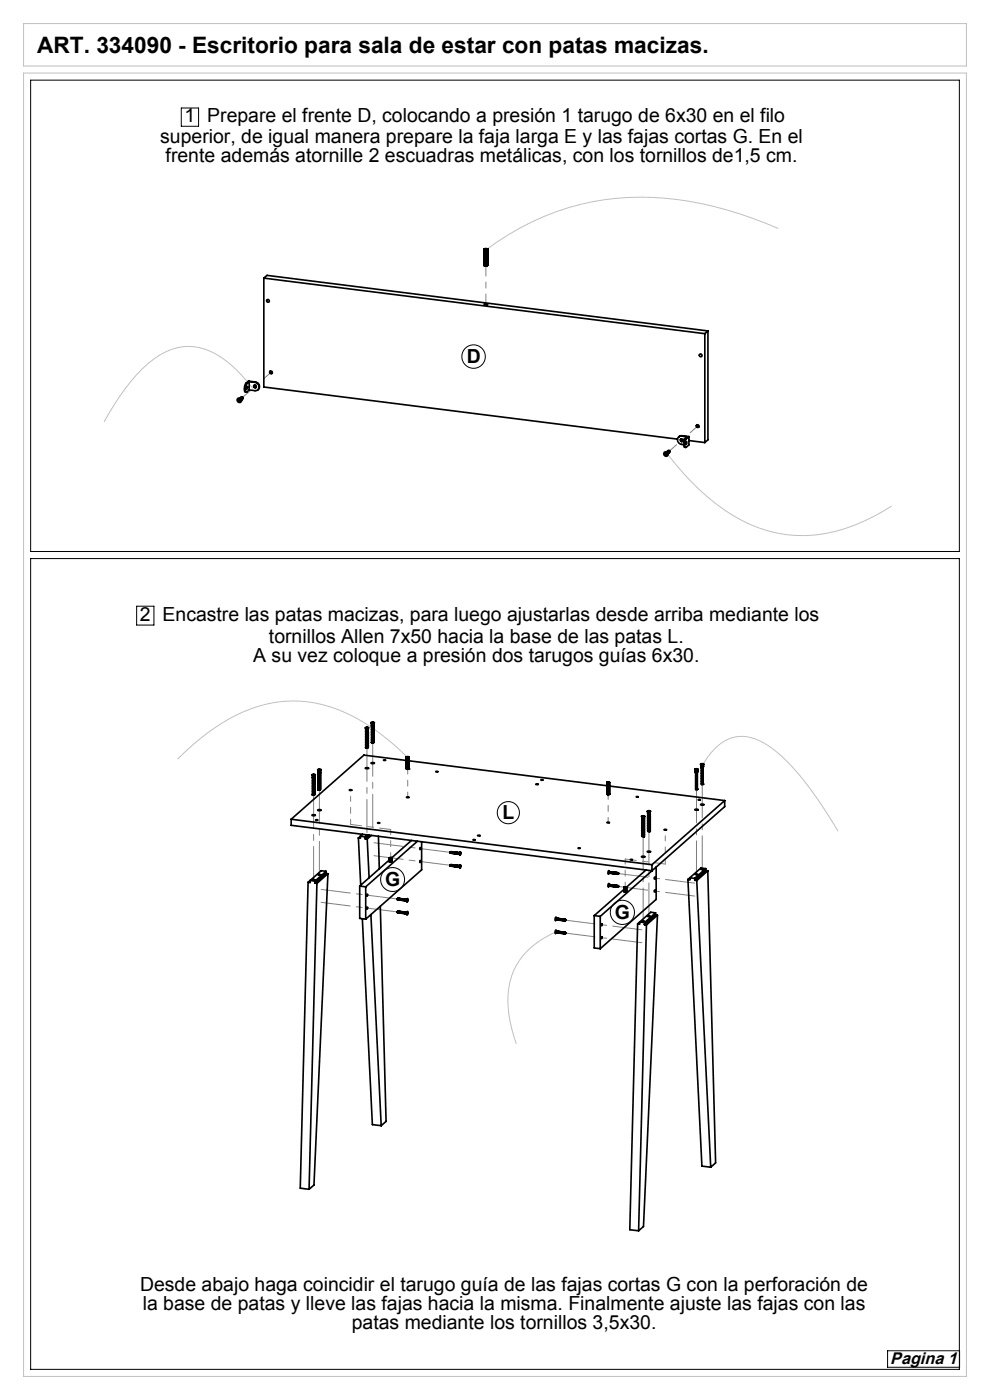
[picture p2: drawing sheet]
<svg xmlns="http://www.w3.org/2000/svg" width="210mm" height="297mm" viewBox="0 0 210 297" stroke-linecap="round" stroke-linejoin="round" font-family="sans-serif">
<path d="M5 15.5h200v276.5h-200zM5 5h200v9h-200zM165.1 48.5a71.7 71.7 0 0 0-32-6.6 54 54 0 0 0-30 11.1M53.6 82.4a23.4 23.4 0 0 0-10.2-8.4 11.3 11.3 0 0 0-10.7 2.1 37.8 37.8 0 0 0-9.5 11.4l-1.1 2M141.6 96.3a46.9 46.9 0 0 0 17.7 15 28.3 28.3 0 0 0 23.8-.7l4-2 2.1-1.3M86.5 160.7a40.6 40.6 0 0 0-18.4-11.3 26.8 26.8 0 0 0-21 4 52.2 52.2 0 0 0-9.4 7.7M148.8 162.7a12.6 12.6 0 0 1 6.4-6.2 8.8 8.8 0 0 1 7.8 1.7 41.1 41.1 0 0 1 10 10.7l4.8 7.4M117.9 197.7a15.5 15.5 0 0 0-10 11.9 25.1 25.1 0 0 0 1.6 11.9" fill="none" stroke="#c0c0c0" stroke-width=".21"/>
<g fill="none" stroke="#000" stroke-width=".21">
<path d="M6.5 17h197v100h-197zM38.5 22.9h3.6v3.9h-3.6zM6.5 118.5h197v172h-197zM29 128.6h3.7v4h-3.7zM188.3 286.6h15.2v3.5h-15.2z"/>
<circle cx="100.5" cy="75.6" r="2.49"/>
<circle cx="107.8" cy="172.4" r="2.35"/>
<circle cx="83.3" cy="186.6" r="2.54"/>
<circle cx="132" cy="193.6" r="2.56"/>
</g>
<path d="M103.1 64.6v-8.2" fill="none" stroke="#808080" stroke-width=".21" stroke-dasharray="15.2 1.3 1.3 1.3" stroke-dashoffset="13"/>
<path d="M51.4 84.3l6.1-5.3M148 90.4l-6.1 5.3" fill="none" stroke="#808080" stroke-width=".21" stroke-dasharray="15.2 1.3 1.3 1.3" stroke-dashoffset="13.1"/>
<path d="M77.8 158.7v18M79.1 157.6v18M66.5 168.7v18M67.7 167.6v18M136.4 177.5v18M137.6 176.4v18M147.7 167.5v18M149 166.4v18" fill="none" stroke="#808080" stroke-width=".21" stroke-dasharray="15.2 1.3 1.3 1.3" stroke-dashoffset="8.1"/>
<path d="M84.3 190.7l-16.2-2M84.3 193.5l-16.2-2.1M95.5 180.8l-16.2-2M95.5 183.6l-16.2-2.1M120 195.2l16.1 2M120 198l16.1 2M131.2 188.1l16.2 2M131.2 185.3l16.2 2.1" fill="none" stroke="#808080" stroke-width=".21" stroke-dasharray="15.2 1.3 1.3 1.3" stroke-dashoffset="9"/>
<path d="M74.4 174.9v-6M86.5 163.1v6M129 168.5v6M141.1 177.3v6M82.9 182v-6M132.6 182.2v6" fill="none" stroke="#808080" stroke-width=".21" stroke-dasharray="15.2 1.3 1.3 1.3" stroke-dashoffset="14.1"/>
<path d="M82.9 176l-8.5-1.1M141.1 183.3l-8.5-1.1" fill="none" stroke="#808080" stroke-width=".21" stroke-dasharray="15.2 1.3 1.3 1.3" stroke-dashoffset="12.9"/>
<g fill="none" stroke="#000" stroke-width=".35">
<path d="M56 59l93.5 11.8M56 59v23.1l87.7 11.1M56 59l.6-.6 93.6 11.8M102.7 56.3h.1M102.7 52.9h.1M102.7 52.8v3.5M102.7 52.8h.1M102.7 52.8v.1M102.8 56.3h.1M102.8 52.9v3.5M102.8 52.9h.1M102.8 52.8h-.1"/>
<path d="M102.8 52.8h.1M102.8 56.4h.1M102.8 52.9v.1M102.8 52.8h.5zM102.8 56.4h.5M102.8 53h.1M102.8 53v3.4M102.9 53h.1M102.9 56.4h.1M102.9 53v3.4M103 56.4h.1M103 53v3.4"/>
<path d="M103 56.4h-.1M103 53h.1M103.1 56.4h.1M103.1 53h.1M103.1 53v3.4M103.1 53l.1 3.4M103.2 56.4h.1M103.2 53h-.1M103.2 53h.1M103.2 53v3.4M103.3 53h.1M103.3 53l-.1 3.4"/>
<path d="M103.3 56.4h.1M103.3 53v3.4M103.3 52.8h.1M103.3 52.9v.1M103.4 52.9h.1M103.4 56.4h.1M103.4 52.9v3.5M103.4 52.8h.1M103.4 52.8v.1M103.4 52.9v3.4M103.4 52.8v3.6M103.4 56.3h.1"/>
<path d="M57.3 78.7a.32 .32 0 0 0 .1 .4 .32 .32 0 0 0 .3 .1M102.7 64.6l.1-.1a.32 .32 0 0 1 .4-.1 .32 .32 0 0 1 .2 .3h-.5zM149.5 70.8v23.1M150.2 70.2l-.7 .6M150.2 70.2v23.1l-.7 .6M50.5 84.9l.2 .1M50.5 84.9h.3M50.5 84.8v.1M50.5 84.9h.1M50.7 84.9l-.2-.1v.1M50.7 84.9v-.3l.1 .3h.3v.1h-.3M50.7 85v.2"/>
<path d="M50.8 84.6l-.1 .3M50.8 84.9v.3M50.8 85.2h.1M50.8 84.9l-.1 .1M50.8 85.2h-.1M50.8 85v.2h-.1M50.9 84.5l.3 .1v.2a.24 .24 0 0 0 0-.3 .24 .24 0 0 0-.3 0M51 84.4a.24 .24 0 0 1 .3 0 .24 .24 0 0 1 0 .4M51.1 85h-.3M51.1 84.3a.24 .24 0 0 1 .3 0 .24 .24 0 0 1 0 .4M51.2 84.2a.24 .24 0 0 1 .3 .1 .24 .24 0 0 1 0 .3M52.2 81.3l-.4 1a.57 .57 0 0 0 .5 .9"/>
<path d="M52.2 81.3l.2 .1M52.4 81.4l-.3 .7a.67 .67 0 0 0 .3 1l.5-.4M52.4 82l.1 .2-.2 .4zM52.9 81l1.2 .1M52.9 81l-.5 .4M52.9 81v1.7M53.9 81.7a.32 .32 0 0 0 .1 .4 .32 .32 0 0 0 .3 .1M54.1 81.1a.88 .88 0 0 1 .9 .9 .88 .88 0 0 1-.9 .9l-1.2-.2M54.2 81a.95 .95 0 0 1 .8 .7 .95 .95 0 0 1-.3 1M54.2 81l-1.5-.2-.5 .5M54.2 81l-.1 .1M141 96.3l.2 .1"/>
<path d="M141 96.3h.3M141 96.2v.1M141 96.3h.1M141.2 96.3l-.2-.1v.1M141.2 96.3v-.3l.1 .3h.3v.1h-.3M141.2 96.4v.2M141.3 96.6h.1M141.3 96l-.1 .3M141.3 96.3v.3M141.3 96.3l-.1 .1M141.3 96.6h-.1M141.3 96.4v.2h-.1"/>
<path d="M141.4 95.9a.24 .24 0 0 1 .4-.1 .24 .24 0 0 1 0 .4M141.5 95.8a.24 .24 0 0 1 .4-.1 .24 .24 0 0 1 0 .4M141.6 96.4h-.3M141.6 95.7a.24 .24 0 0 1 .4 0 .24 .24 0 0 1-.1 .3M141.7 95.6h.3v.2M144.4 93.2l.4 .1M144.4 93.1a.32 .32 0 0 0 .1 .4 .32 .32 0 0 0 .3 .1M144.6 92.5a.88 .88 0 0 0-.9 .9 .88 .88 0 0 0 .9 .9h.4M144.6 92.5l1.2 .2-.5 .4M144.7 92.4l-.7 .3M144.7 92.4l-.1 .1M144.7 92.4l1.4 .2"/>
<path d="M145.3 93.1l-.3 .9a.57 .57 0 0 0 .5 .9M145.3 93.1h.3M145.6 93.7l.1 .2-.2 .4zM146.1 92.6v1.8l-.6 .5a1.48 1.48 0 0 1 .1-1.8M146.1 92.6l-.5 .5M146.1 93.5l3.4 .4M147.8 90.1a.32 .32 0 0 0 .1 .4 .32 .32 0 0 0 .3 .1M77.5 154.4l.3 .2 .4-.2M77.5 154.3l.7 .1-.4 .1zM77.6 154.5v.4l.2 .1 .3-.1v-.4M77.6 154.9l.4 .1M77.7 155v.1"/>
<path d="M77.7 155.2v.3M77.7 156.2v.3M77.7 156.9v.3M77.7 157.9v.3M77.7 158.3v.2M77.7 154.4h.1M77.9 154.3l.1 .1h-.3M77.9 154.3l-.2 .1M77.9 154.3v.1M78 155l-.3 .1M78 155v.1l-.5 .1 .1-.1M78 155h.1"/>
<path d="M78 158.3h.1a.37 .37 0 0 1-.6 .3l.2-.1M78 158.1v.3l-.3 .1M78 157.8v.3l-.3 .1M78 157.4l-.1 .4-.2 .1v-.3M78 157.1l-.1 .4h-.2v-.2M78 156.7v.4l-.5 .1a.34 .34 0 0 0 .4 0 .34 .34 0 0 0 .2-.3h-.1M78 156.4v.4h-.3v-.2M78 156.1v.3l-.3 .1M78 155.7l-.1 .4h-.2v-.2M78 155.4l-.1 .4h-.2v-.3M78 155v.3l-.3 .2M78 157.9l.1 .3h-.6h.2"/>
<path d="M78 157.6l.1 .2-.6 .1h.2M78 157.3l.1 .2-.6 .1 .2-.1M78 156.6h.1a.36 .36 0 0 1-.6 .3l.1-.1M78 156.2l.1 .2-.6 .1h.2M78 155.9l.1 .2-.6 .1h.2M78 155.5l.1 .3h-.6h.2M78 155.2h.1a.33 .33 0 0 1-.2 .3 .33 .33 0 0 1-.4 0h.2M78 158.5v.2l-.3-.1M78.1 154.9l-.1 .1M78.7 153.4h.1M78.7 153.3h.7l-.4 .1zM78.8 153.8h.5"/>
<path d="M78.8 153.4v.4M78.8 153.4h.5M78.8 153.9l.4 .1M78.9 153.9l-.2 .2 .6-.1h-.1M78.9 154.1v.3M78.9 154.5v.2M78.9 155.2v.2M78.9 155.8v.3M78.9 156.2v.2M79 153.3h.1M79.1 153.3h.1h-.2M79.1 153.3h-.1"/>
<path d="M79.1 153.3v.1M79.2 154h-.3M79.2 153.9v.1M79.2 157.2h.1a.37 .37 0 0 1-.5 .3l.1-.3M79.2 157v.3l-.3 .2M79.2 156.7v.4h-.3v-.2M79.2 156.4l-.1 .3-.2 .1v-.3M79.2 156v.3l-.5 .2 .6-.1-.1-.2M79.2 155.7v.3l-.4 .1a.34 .34 0 0 0 .3 .1 .34 .34 0 0 0 .2-.3l-.1-.1M79.2 155.3v.3l-.3 .2M79.2 155v.3l-.3 .1M79.2 154.6l-.1 .4-.2 .1v-.3"/>
<path d="M79.2 154.3v.3l-.5 .2 .6-.1-.1-.2M79.2 153.9v.4l-.4 .1a.33 .33 0 0 0 .3 0 .33 .33 0 0 0 .2-.3h-.1M79.2 156.9l.1 .2-.6 .1 .2-.1M79.2 156.5l.1 .2-.6 .1h.2M79.2 155.5h.1a.36 .36 0 0 1-.5 .3l.1-.3M79.2 155.1l.1 .3-.6 .1 .2-.1M79.2 154.8l.1 .2-.6 .1h.2M79.2 157.4v.2h-.3M79.3 153.9h-.1M79.3 153.4v.4M79.4 153.4h-.1M61.8 173.8v1.3l76.5 9.6v-1.3"/>
<path d="M61.8 173.8l76.5 9.6M66.2 172.9l.4-.1 .3 .1-.5 .2zM66.2 164.3h.4l.3 .1-.4 .1zM66.2 164.4l.3 .1 .4-.1M66.3 164.5v.4l.2 .1 .3-.1v-.4M66.3 164.9l.1 .1M66.3 165.6v.2M66.3 165.9v.3M66.3 166.3v.2M66.3 166.6v.3M66.3 166.9v.3M66.3 167.6v.3"/>
<path d="M66.3 168.3v.3M66.3 166.9v.1M66.4 165h.3M66.4 164.3l.1 .1M66.4 164.3v.1M66.5 168.6l-.2 .1M66.5 167.3h-.2v.2M66.6 164.3v.1M66.6 164.3h-.2M66.6 164.4h-.1M66.7 168.2v.3l-.4 .1M66.7 167.9v.2l-.3 .1-.1-.2"/>
<path d="M66.7 167.6v.2l-.4 .1M66.7 167.2v.3h-.4M66.7 166.9v.2l-.4 .1M66.7 166.5l-.1 .3-.3 .1M66.7 166.2v.2l-.4 .1M66.7 165.8v.3l-.4 .1M66.7 165.5v.2l-.4 .1M66.7 168.3l.1 .2-.6 .1h.1M66.7 168l.1 .2-.6 .1 .1-.1M66.7 167.6l.1 .3h-.6h.2M66.7 167.3l.1 .2-.6 .1h.2M66.7 166.9l.1 .1a.34 .34 0 0 1-.2 .3 .34 .34 0 0 1-.4-.1h.2"/>
<path d="M66.7 166.6h.1a.36 .36 0 0 1-.6 .3h.1M66.7 166.3l.1 .2-.6 .1 .1-.1M66.7 165.9l.1 .2-.6 .1h.2M66.7 165.6l.1 .2-.6 .1 .2-.1M66.7 165.2h.1a.33 .33 0 0 1-.2 .4 .33 .33 0 0 1-.4-.1h.2l-.1-.3M66.7 168.6l-.4 .1M66.7 165.2v.1M66.7 165h.1l-.1 .1-.5 .1 .1-.2M66.8 164.9l-.1 .1M67 173.9l.4 .1zM67.4 171.8l.4-.1 .3 .2-.3 .1zM67.4 163.3l.4-.1 .3 .1-.5 .1z"/>
<path d="M67.4 163.3l.3 .2 .4-.2M67.5 163.4v.4l.2 .1 .3-.1v-.4M67.5 163.8l.1 .1M67.5 167.6h.1M67.6 164.2v.2M67.6 164.5v.3M67.6 164.8v.3M67.6 165.2v.2M67.6 165.5v.3M67.6 165.9v.2M67.6 166.6v.2M67.6 166.9v.3"/>
<path d="M67.6 167.2v.3M67.6 165.9h.1M67.6 163.3h.1M67.7 167.6h-.1M67.7 166.2h-.1v.3M67.8 163.2v.1M67.8 163.2l-.2 .1M67.8 163.3h-.1M67.9 167.2v.2l-.3 .1M67.9 166.8v.2l-.3 .2M67.9 166.5v.2l-.3 .1M67.9 166.1v.3l-.3 .1"/>
<path d="M67.9 165.8v.2l-.3 .1M67.9 165.5v.2l-.3 .1M67.9 165.1v.2l-.3 .1M67.9 164.8v.2l-.3 .1M67.9 164.4v.3l-.3 .1M67.9 167.2l.1 .2-.6 .2 .2-.1M67.9 166.9l.1 .2-.6 .1h.2M67.9 166.5l.1 .3-.6 .1 .2-.1M67.9 166.2l.1 .2-.6 .1h.2M67.9 165.9h.1a.34 .34 0 0 1-.2 .3 .34 .34 0 0 1-.4 0l.2-.1M67.9 165.5l.1 .1a.36 .36 0 0 1-.6 .2h.2M67.9 165.2l.1 .2-.6 .1h.2"/>
<path d="M67.9 164.8l.1 .3h-.6h.2M67.9 164.5l.1 .2-.6 .1h.2M67.9 164.2h.1a.33 .33 0 0 1-.2 .3 .33 .33 0 0 1-.4-.1h.2M67.9 167.5l-.3 .1M67.9 164.1v.1M67.9 163.9h.2l-.1 .2h-.6l.2-.2M68 163.8l-.4 .1M74.1 167.6h.5l-.3 .1zM76 177.8l.5 10M76.9 177l-.9 .8M77.4 177.5l-1-.1v.4h-.4M77.4 177.5l.1 .4"/>
<path d="M77.5 177.9l.4 .1M77.5 162.9l.4-.1 .3 .2-.4 .1zM77.9 178l.4 8.2M77.9 177.1l-.5 .4M78.3 177.2l-.8 .7M78.7 161.9l.4-.1 .3 .1-.4 .1zM78.8 177.2l-.9 .8M80.1 174.6h.4zM80.3 177.4l.2 6.9M81.4 161.2l.4 .1zM86.2 161.3l-9-1.1-15.4 13.6M86.2 160.6h.1"/>
<path d="M86.2 163.1h.1M86.2 169.1h.6l-.4 .1zM86.2 160.6v2.5M86.2 160.7h.1M86.3 160.6h.1M86.3 160.6h-.1M86.3 163.1v.1M86.3 160.7h.1M86.3 163.1h.1M86.3 160.7v2.5M86.3 163.2h.4M86.3 160.5l-.1 .1"/>
<path d="M86.3 160.5l.4 .1zM86.3 163.2h.1M86.4 160.7v2.5M86.4 160.7h.1M86.4 163.2h.1M86.5 160.7h.1M86.5 163.2h.1M86.5 160.7v2.5M86.6 160.7h.1M86.6 160.7l-.1 2.5M86.6 163.2h.1M86.6 160.7v2.5"/>
<path d="M86.7 160.7h.1M86.7 160.7l-.1 2.5M86.7 163.2h.1M86.7 160.5v.1M86.7 163.1h.1M86.7 160.6v2.5M86.7 163.1v.1M86.7 160.6h.1M86.8 160.6h-.1M86.8 163.1h-.1M86.8 161.4l41.9 5.3M86.8 163.1h.1"/>
<path d="M87.3 178.3l-4.2 3.7M88.5 178.5l-10.9 9.6M89.1 179.8v.4zM89.4 178.6v5.9l-11.8 10.5M92.4 163.7h.5zM100.3 178.1l.5 .1zM101.3 177.2l.5 .1h-.3zM113.7 166.3l.5 .1-.3 .1zM114.7 165.4l.5 .1zM122.6 179.9h.5zM128.7 168.5h.1M128.7 174.5h.6l-.3 .1z"/>
<path d="M128.7 165.9h.1M128.8 166l-.1 2.5M128.8 166h.1M128.8 165.9v2.6M128.8 165.9h.1M128.8 168.5h.1M128.8 166v2.5M128.8 165.9h.4zM128.8 168.5h.4M128.9 168.5h.1M128.9 166h-.1M128.9 166v2.5"/>
<path d="M128.9 168.5h-.1M128.9 166h.1M128.9 166v.1M129 168.5h.1M129 166v2.5M129 168.5h-.1M129 166.1h.1M129 166.1v2.4M129.1 168.5h.1M129.1 166l-.1 .1M129.1 168.5h-.1M129.1 166h.1"/>
<path d="M129.1 166v2.5M129.1 166v.1M129.2 166h-.1M129.2 166h.1M129.2 168.5h.1M129.2 165.9h.1M129.2 166v2.5M129.2 165.9v2.6M129.2 165.9l.1 2.6M129.3 166h-.1M129.3 166h.1M129.3 166.8l24.4 3"/>
<path d="M129.3 168.4h.1M135 169l.4 .1zM136.1 173.1h.4l.3 .1-.5 .1zM136.1 173.2l.3 .2 .4-.2M136.2 173.3v.4l.4 .1M136.2 173.7l.1 .1M136.2 177.2l.1 .3h.2M136.2 173.8v.3M136.2 174.8v.3M136.2 175.5v.3M136.2 175.9v.2M136.2 176.2v.3"/>
<path d="M136.2 176.6v.2M136.2 176.9v.3M136.3 173.8h.3M136.3 173.1l.2 .1M136.3 173.1v.1M136.5 173.1v.1M136.5 173.1h-.2M136.5 177.4l.1 .1M136.5 177.4v.1M136.6 177.2l-.1 .2M136.6 176.8v.2l-.4 .2M136.6 176.5v.2l-.4 .1"/>
<path d="M136.6 176.1v.3l-.4 .1M136.6 175.8v.2l-.3 .1M136.6 175.5l-.1 .2-.2 .1M136.6 175.1v.2l-.2 .1-.2-.2M136.6 174.8v.2l-.4 .1M136.6 174.4l-.2 .3-.2 .1v-.3M136.6 177.2l.1 .1-.1 .2M136.6 176.9l.1 .2-.6 .1h.1M136.6 176.5l.1 .3-.6 .1 .2-.1M136.6 176.2l.1 .2-.6 .1h.2M136.6 175.9h.1a.33 .33 0 0 1-.2 .3 .33 .33 0 0 1-.4 0l.2-.1M136.6 175.5l.1 .1a.35 .35 0 0 1-.6 .2h.1"/>
<path d="M136.6 175.2l.1 .2-.6 .1h.1M136.6 174.8l.1 .3h-.6h.2M136.6 174.5l.1 .2-.6 .1h.2M136.6 174.2a.32 .32 0 0 1-.1 .3 .32 .32 0 0 1-.4-.1h.2l-.1-.2M136.6 173.8h.1a.35 .35 0 0 1-.6 .3h.1M136.6 173.8v.1M136.6 174.1v.1M136.6 177.5h-.1M136.7 173.7l-.1 .1M136.7 173.3l-.1 .5M137.3 172.1l.4-.1 .3 .1-.4 .1zM137.3 172.1l.3 .2 .4-.2"/>
<path d="M137.4 172.2v.4l.2 .1 .3-.1v-.4M137.4 172.6l.1 .1M137.5 172.7l-.2 .3a.35 .35 0 0 0 .6-.2l-.1-.1M137.5 176.2v.2h.3M137.5 173.4v.3M137.5 173.8v.2M137.5 174.1v.3M137.5 174.8v.3M137.5 175.5v.2M137.5 172.7h.3M137.5 172.1h.1M137.7 172.1h.1h-.3"/>
<path d="M137.7 172.1h-.2M137.7 172.1h.1M137.8 176.3v.1M137.8 176.1v.2M137.8 175.7v.3l-.2 .1-.1-.3M137.8 175.4v.2l-.3 .1M137.8 175.1l-.2 .3h-.1v-.3M137.8 174.7v.3l-.3 .1M137.8 174.4v.2l-.2 .1h-.1v-.2M137.8 174v.2l-.3 .2M137.8 173.7v.2l-.3 .1M137.8 173.3v.3l-.3 .1"/>
<path d="M137.8 176.2l.2 .1-.2 .1M137.8 175.8l.1 .2-.6 .1h.2M137.8 175.5l.1 .2-.6 .1 .2-.1M137.8 175.1l.1 .3h-.6h.2M137.8 174.8h.1a.33 .33 0 0 1-.2 .3 .33 .33 0 0 1-.4 0h.2M137.8 174.4l.1 .1a.35 .35 0 0 1-.6 .2h.2M137.8 174.1l.1 .2-.6 .1h.2M137.8 173.8l.1 .2-.6 .1 .2-.1M137.8 173.4l.1 .2-.6 .1h.2M137.8 173.1h.1a.32 .32 0 0 1-.2 .3 .32 .32 0 0 1-.4 0l.2-.1v-.2M137.8 172.7v.1M137.8 173v.2"/>
<path d="M137.8 176.4h.1M137.9 172.6l-.1 .1M140.9 176h.5l-.3 .1zM147.4 171.7l.4-.1 .3 .2-.5 .1zM147.4 163.2l.3 .2 .4-.2M147.4 163.1l.7 .1-.4 .1zM147.5 163.3v.4l.2 .1 .3-.1v-.4M147.5 163.7l.1 .1M147.6 167.3v.2h.3M147.6 163.8v.4l.3-.1v-.3M147.6 163.8l-.2 .1h.2M147.6 163.8h.3"/>
<path d="M147.6 163.2h.1M147.8 163.2h.1h-.3M147.8 163.2h-.2M147.8 163.2h.1M147.9 166.8l-.1 .4h-.2v-.2M147.9 166.5l-.1 .3-.2 .1v-.3M147.9 166.1l-.1 .4-.2 .1v-.3M147.9 165.8l-.1 .4h-.2v-.2M147.9 165.4l-.1 .4-.2 .1v-.3M147.9 165.1l-.1 .4h-.2v-.2M147.9 164.8l-.1 .3-.2 .1v-.3M147.9 164.4l-.1 .4h-.2v-.2"/>
<path d="M147.9 164.1l-.1 .3-.2 .1v-.3M147.9 167.2v.3M147.9 167.4h.2l-.2 .1M148 163.7l-.1 .1M148.1 169.6l.4 .1zM148.6 170.7l.4-.1 .3 .1-.4 .1zM148.6 162.2h.1M148.6 162.1h.7l-.4 .1zM148.7 162.6h.5M148.7 162.2v.4M148.7 162.2h.5M148.7 162.7h.1"/>
<path d="M148.8 166.2v.2h.3M148.8 162.7v.4l.3-.1v-.3M148.8 162.7l-.2 .1h.2M148.8 162.7h.3M148.9 162.1v.1M149 162.1h.1h-.2M149 162.1h-.1M149 162.1v.1M149.1 165.7v.4l-.3 .1v-.3M149.1 165.4l-.1 .4h-.2v-.2M149.1 165l-.1 .4-.2 .1v-.3M149.1 164.7l-.1 .4h-.2v-.2"/>
<path d="M149.1 164.4l-.1 .4h-.2v-.3M149.1 164v.4h-.3v-.2M149.1 163.7v.3l-.3 .1v-.3M149.1 163.3l-.1 .4-.2 .1v-.3M149.1 163l-.1 .4h-.2v-.2M149.1 166.1v.3M149.1 166.3h.2l-.2 .1M149.2 162.7h-.1M149.2 162.2v.4M149.3 162.2h-.1M153.7 169.8v1.3l-26.4 23.3M153.7 169.8l-15.4 13.6"/>
<path d="M65.4 187.2l-1.7 64.9 1.9 .2M66.3 186.6l.5 .1h-.3zM66.8 187.4h.4M66.8 186.9l-1-.1v.4h-.4M66.8 186.9v.5M67.2 187.4l-1.6 64.9M67.5 185.5l.5 .1-.3 .1zM69.1 185.3l-2.3 2.1M69.1 185.3h.5M69.2 184.8l-2.4 2.1M69.2 184.8l-1.1-.1-2.7 2.5M69.2 184.8l-.1 .5"/>
<path d="M69.6 185.3l-3 66.1-1 .9M69.6 185.3l-2.4 2.1M76.3 188l1.3 .1M76.3 188v6.8l1.3 .2M76.9 194.9l2.1 43.7 1.9 .2M77.6 188.1v6.9M77.9 192.4v.5zM77.9 189.7v.4zM78.7 194l2.2 44.8M80.7 192.3l1.2 45.6-1 .9M82.6 182.8h.5M82.6 182.4l-6.3 5.6"/>
<path d="M82.6 182h.1M82.6 182.1h.1M82.6 182v.9M82.6 182v.1M82.7 182.1v.8M82.7 182.1h.1M82.8 182.1v.8M82.8 182.1h-.1M82.8 182.1h.1M82.8 182.1l.1 .8M82.9 182.1h.1M82.9 182.1v.8"/>
<path d="M83 182.1h.1M83 182.1v.8M83.1 181.9v.1M83.1 182.1h.1M83.1 182v.9M83.1 182h.1M83.1 182v.8M84.2 193.5h.1M84.2 190.7l.2 .1M84.2 190.7l.1 .1M84.3 193.5l.1 .1M84.3 190.8h.1"/>
<path d="M84.3 193.5v.1M84.4 193.4v.1M84.4 190.6v.2M84.4 193.4l-.2 .1M84.4 190.6l-.2 .1M84.4 193.5v.1M84.4 190.8v.1M84.4 193.3v.1M84.4 190.6h.1M84.4 190.6l.1 .3zM84.5 193.4l.1 .2M84.5 193.4h.1"/>
<path d="M84.5 190.6l.1 .1M84.5 193.4l-.1 .2h.2M84.6 193.4v.2M84.6 190.7v.1M84.6 193.6h.1M84.6 190.8v.1M84.6 193.3v.1M84.6 190.6v.1M84.6 193.5v.1M84.6 190.8h.1M84.6 193.3v.3h.2M84.6 190.6v.3h.2"/>
<path d="M84.6 193.3l.1 .1M84.6 190.6l.1 .1M84.7 193.4v.2M84.7 190.7v.2M84.7 193.4h.1M84.7 193.4l.1 .3M84.7 190.7l.1 .1M84.8 190.8v.1M84.8 193.4h-.1M84.8 190.6l-.1 .1M84.8 193.6h-.1M84.8 190.8l-.1 .1"/>
<path d="M84.8 193.4h.1M84.8 190.6v.1M84.8 193.4v.2h.1M84.8 190.6v.3h.1M84.8 193.4l.1 .2M84.8 190.7l.1 .2M84.8 190.7h.1M84.9 190.7l.1 .2M84.9 193.4v.2M84.9 193.6l.1 .1M85 193.4h-.1M85 190.6l-.1 .1"/>
<path d="M85 193.4v.3zM85 190.6v.4zM85 193.5h.1M85.1 193.5v.2M85.1 190.7v.3M85.1 193.4v.1M85.1 190.7h-.1M85.2 193.5l.1 .2M85.2 190.7l.1 .2M85.2 193.5h.1M85.2 190.7h.1M85.2 193.5l-.1 .2h.2"/>
<path d="M85.2 190.7l-.1 .2h.2M85.3 193.5v.1M85.3 190.7v.2M85.3 193.6v.1M85.3 190.9v.1M85.3 193.4v.1M85.3 190.7h.1M85.3 190.7v.3zM85.3 193.5h.1M85.3 190.8h.1M85.3 193.5v.2h.1M85.3 193.5l.2 .2"/>
<path d="M85.4 190.8l.1 .2M85.4 193.5v.2M85.4 193.7h.1M85.5 193.4l-.1 .1M85.5 190.7l-.1 .1M85.5 193.4v.1M85.5 190.7l.1 .3M85.5 193.4v.3h.1M85.5 190.7v.3h.1M85.5 193.5l.1 .2M85.5 193.5h.1M85.5 190.8h.1"/>
<path d="M85.6 193.7h.1M85.6 191h.1M85.6 193.5v.3M85.6 190.8v.1M85.6 190.9v.1M85.6 193.5h.1M85.6 190.7v.1M85.7 193.5h.1M85.7 190.7v.1M85.7 193.5l-.1 .3 .2-.1M85.7 190.7l-.1 .3h.2M85.7 193.5l.1 .2"/>
<path d="M85.7 190.8v.2M85.7 193.5l.1 .1M85.7 190.8h.1M85.7 191h.1M85.8 190.8v.2M85.8 193.6v.1M85.8 193.7v.1M85.8 193.5v.1M85.8 190.7v.1M85.8 193.5l.1 .3zM85.8 190.7l.1 .4zM85.9 193.6h.1"/>
<path d="M85.9 190.8h.1M85.9 193.6l.1 .2M85.9 190.8l.1 .3M86 193.5l-.1 .1M86 190.8h-.1M86 193.6l.2 .2M86 190.8l.2 .2M86 193.6h.1M86 190.8l.1 .1M86 193.6v.2h.1M86 190.8v.3l.1-.1M86.1 193.6v.2"/>
<path d="M86.1 190.9v.1M86.1 193.5v.1M86.1 190.8v.1M86.2 193.7l-.1 .1M86.2 191h-.1M86.2 193.6h.1M86.2 190.9h.1M86.2 193.6l-.1 .2M86.2 190.9l-.1 .1M86.3 191l.1 .2M86.4 190.9v-.1v.2M86.4 191.2h.1"/>
<path d="M86.4 190.9l.1 .1M86.4 190.9v.1M86.4 193.4l-.2 .3 .1 .4M86.4 190.6l-.2 .3 .1 .4M86.4 193.4l.1 .3-.1 .4-.1-.3zM86.4 190.6l.1 .4-.1 .3-.1-.3zM86.4 193.7v-.2l.1 .2M86.4 193.8h.1M86.4 193.8v.2v-.2M86.5 193.7l-.1 .1M86.5 191h-.2M89.1 182.5v.5z"/>
<path d="M95.5 183.6v.1M95.5 180.8v.1M95.5 183.6h.1M95.5 183.6l.1 .1M95.5 180.9h.1M95.5 180.9v.1M95.6 180.9h.1M95.6 183.5l.1 .2-.2-.1M95.6 180.7l.1 .3M95.6 183.5l-.1 .1M95.6 180.7l-.1 .1M95.7 183.4l-.1 .1"/>
<path d="M95.7 180.7h-.1M95.7 183.4v.3h.1M95.7 180.7v.3l.1-.1M95.7 183.4v.1M95.7 180.7v.1M95.7 183.5l.1 .2M95.7 180.8l.1 .2M95.7 183.5h.1M95.7 180.8h.1M95.8 183.5v.2M95.8 180.8v.1M95.8 183.7h.1"/>
<path d="M95.8 180.9v.1M95.8 183.4v.1M95.8 180.7v.1M95.8 183.6v.1M95.8 180.9h.1M95.9 183.5l.1 .2M95.9 180.8l.1 .2M95.9 183.5h.1M95.9 180.8h.1M95.9 183.5l-.1 .2h.2M95.9 180.8l-.1 .2h.2M96 183.5v.2"/>
<path d="M96 180.8v.1M96 183.7v.1M96 180.9v.1M96 183.5h.1M96 180.7v.1M96 183.5l.1 .3zM96 183.7h.1M96 180.8l.2 .2M96 183.5l.1 .1M96 180.8h.1M96 180.8v.2h.1M96.1 183.6l.1 .2"/>
<path d="M96.1 180.8l.1 .2M96.2 181h.1M96.2 183.5l-.1 .1M96.2 180.7l-.1 .1M96.2 183.5v.1M96.2 180.7v.1M96.2 183.5v.3h.1M96.2 180.7v.3h.1M96.2 183.6l.1 .2M96.2 180.8l.1 .2M96.2 183.6h.1M96.2 180.8h.1"/>
<path d="M96.3 183.8h.1M96.3 181h.1M96.3 183.6v.1M96.3 180.8v.2M96.3 183.7v.1M96.3 181v.1M96.3 183.5v.1M96.3 180.8h.1M96.4 183.5v.1M96.4 180.8h.1M96.4 183.5l-.1 .3h.2M96.4 180.8l-.1 .3 .2-.1"/>
<path d="M96.4 183.6l.1 .2v-.2M96.4 180.8l.1 .2M96.4 183.6h.1M96.4 180.8l.1 .1M96.5 181h.1M96.5 180.9v.2M96.5 183.5v.1M96.5 180.8v.1M96.5 183.5l.1 .1M96.5 180.8l.1 .1M96.5 183.5l.1 .4 .1-.1-.1-.2M96.5 180.8v.3h.2"/>
<path d="M96.6 183.6h.1M96.6 180.9h.1M96.6 180.9l.1 .2M96.6 183.6l.1 .2M96.6 180.9l.1 .1M96.7 181v.1M96.7 183.5l-.1 .1M96.7 180.8l-.1 .1M96.7 183.6v.2h.1M96.7 180.9v.2h.1M96.7 183.6l.1 .2M96.7 180.9l.1 .2"/>
<path d="M96.7 183.6h.1M96.7 180.9h.1M96.8 180.9l.1 .2M96.8 183.6v.2M96.8 183.8l.1 .1M96.9 183.6h-.1M96.9 180.8l-.1 .1M96.9 183.6v.3zM96.9 180.9l-.1 .2h.2M96.9 180.9l.1 .2M96.9 183.6l.1 .1M96.9 180.9h.1"/>
<path d="M97 183.7v.2M97 180.9v.2M97 181.1h.1M97 183.6v.1M97 180.8v.1M97 183.6l.2 .1M97 180.8l.1 .1M97 183.6v.3h.2M97 180.8v.3h.2M97.1 183.7v.2M97.1 180.9v.2M97.1 180.9h.1"/>
<path d="M97.1 183.9h.1M97.1 181.1h.1M97.2 183.7v.1M97.2 180.9v.2M97.2 183.8v.1M97.2 181.1v.1M97.2 183.6v.1M97.2 180.9h.1M97.2 183.6v.4l.2-.1-.2-.2M97.2 180.9v.3h.2l-.2-.3M97.2 183.7h.1M97.2 180.9l.1 .1"/>
<path d="M97.3 183.7v.2M97.3 181v.1M97.4 183.6l-.1 .1M97.4 180.9l-.1 .1M97.4 183.8l-.1 .1M97.4 181.1h-.1M97.4 183.6l-.1 .3M97.4 180.9l-.1 .2M97.4 183.6v.1M97.4 180.9v.1M97.4 183.7h.1M97.4 181h.1"/>
<path d="M97.5 181.1l.2-.1zM97.5 183.9h.1M97.5 181.1h.1M97.6 181.1v.2M97.6 183.8v.2M97.6 183.8v.1M97.6 180.9v.2M97.6 183.6v.2M97.6 183.8h.1M97.6 184h.1M97.6 181l.1 .1M97.6 181.3h.1"/>
<path d="M97.6 183.8l-.1 .1M97.6 181v.1M97.6 183.5l-.2 .3 .1 .4M97.6 180.7l-.2 .4 .1 .3M97.6 183.5l.1 .3-.1 .4-.1-.3zM97.6 180.7l.1 .4-.1 .3-.1-.3zM97.7 183.8l-.2 .1M118 197.7l.2 .1M118 197.7v.1M118 195v.1M118 195h.1M118 197.8h.2"/>
<path d="M118 195l.2 .1M118 197.8h.1M118.1 197.5l-.2-.2-.1 .3v.4l.2-.1M118.1 194.8l-.3-.2v.7l.2-.2v-.3l.1 .1M118.1 195l.1 .1M118.1 195h-.1M118.1 197.6l-.1-.1v.4M118.2 194.9v.2M118.2 197.6v.2M118.2 197.6l-.2 .1M118.2 194.9l-.2 .1M118.2 197.8v.1"/>
<path d="M118.2 197.6h.1M118.2 194.8v.1M118.2 194.8l.1 .4zM118.3 197.6v.1M118.3 197.7l.1 .2M118.3 194.9l.1 .2M118.4 197.6l-.1 .1M118.4 194.8l-.1 .1M118.4 197.7v.2h.1M118.4 194.9v.2h.1M118.4 197.7l.1 .2M118.4 194.9l.1 .2"/>
<path d="M118.4 197.7h.1M118.4 194.9h.1M118.5 197.7v.1M118.5 194.9v.2M118.5 197.8v.1M118.5 195.1v.1M118.5 197.6v.1M118.5 194.9h.1M118.6 197.7l-.1 .2h.2M118.6 197.7l.1 .2M118.6 197.7h.1M118.6 194.9l.1 .1"/>
<path d="M118.7 195v.2M118.7 197.7v.2M118.7 197.9h.1M118.7 197.6v.1M118.7 194.9v.1M118.7 197.6l.1 .1M118.7 194.9l.1 .1M118.7 197.6v.3h.2M118.7 194.9v.3h.2M118.8 197.7v.2M118.8 195v.2M118.8 197.7h.1"/>
<path d="M118.8 197.9h.1M118.8 195.2h.1M118.8 197.7l.1 .2M118.8 195l.1 .1M118.9 195.1v.1M118.9 197.6l-.1 .1M118.9 194.9l-.1 .1M118.9 197.7h.1M118.9 194.9v.1M118.9 197.7v.2h.1M118.9 194.9v.3h.1M118.9 197.7l.1 .2"/>
<path d="M118.9 195l.1 .2M118.9 195h.1M119 195.2h.1M119 195l.1 .2M119 197.7v.2M119 197.9l.1 .1M119.1 197.7h-.1M119.1 194.9l-.1 .1M119.1 197.7v.3zM119.1 194.9v.4zM119.1 197.8h.1M119.1 195h.1"/>
<path d="M119.2 197.8v.2M119.2 195v.2M119.2 197.7v.1M119.2 194.9v.1M119.3 197.8l.1 .2M119.3 195l.1 .2M119.3 197.8h.1M119.3 195h.1M119.3 197.8l-.1 .2h.2M119.3 195l-.1 .2h.2M119.4 197.8v.1M119.4 195v.2"/>
<path d="M119.4 197.9v.1M119.4 195.2v.1M119.4 197.7v.1M119.4 195h.1M119.4 197.8l.1 .2M119.4 195.1l.1 .1M119.4 197.8h.1M119.4 195.1h.1M119.4 197.8v.2h.1M119.4 195.1v.2l.1-.1M119.5 198h.1M119.5 195.2h.1"/>
<path d="M119.5 195.1l.1 .2M119.5 197.8v.2M119.6 197.7l-.1 .1M119.6 195l-.1 .1M119.6 197.7v.1M119.6 195v.1M119.6 197.7v.3h.1M119.6 195v.3h.1M119.6 197.8l.1 .2M119.6 195.1l.1 .2M119.6 197.8h.1M119.6 195.1h.1"/>
<path d="M119.7 198h.1M119.7 195.3h.1M119.7 197.8v.3M119.7 195.1v.1M119.7 195.2v.1M119.7 197.8h.1M119.7 195v.1M119.8 197.8h.1M119.8 195v.1M119.8 197.8l-.1 .2h.2M119.8 195l-.1 .3h.2M119.8 197.8l.2 .2"/>
<path d="M119.8 195.1l.2 .2M119.8 195.1h.1M119.9 197.8v.2M119.9 195.1v.2M119.9 197.8h.1M119.9 195v.1M120 197.9h.1M120 195.1h.1M120 197.9l-.1 .1M120 195.1l-.1 .2M120 197.9v.1M120 195.1v.1"/>
<path d="M120 198h-.1M120 195.2l-.1 .1M120 197.9v.1zM120 195.1v.2zM126 194.2l1.3 .2M126 194.2v6.9l1.3 .2M127.3 194.4v6.9M127.6 198.7v.4zM127.6 196v.4zM129.2 185.1h.1M129.2 187.8v.1M129.2 187.8l.1 .1"/>
<path d="M129.2 185.1l.2 .1M129.2 187.9h.1M129.3 184.9l-.2-.2-.1 .7 .3-.2v-.3v.1M129.3 187.6l-.2-.1-.1 .6 .3-.1v-.4v.1M129.3 185.1l.1 .1M129.3 187.9v.1l-.1-.1M129.3 185.1h-.1M129.3 187.9h-.1M129.4 187.7v.3M129.4 185v.2M129.4 185l-.2 .1M129.4 187.7l-.2 .1"/>
<path d="M129.4 185.2h.1M129.4 184.9v.1M129.4 187.7h.1M129.4 184.9l.1 .1M129.4 187.7l.1 .1M129.4 184.9v.3h.2M129.4 187.7v.3l.2-.1M129.5 185h.1M129.5 187.8h.1M129.5 185v.2M129.5 187.8v.1M129.5 185.2h.1"/>
<path d="M129.5 187.9h.1M129.6 185v.2M129.6 187.8v.1M129.6 185.2h.1M129.6 187.9v.1M129.6 184.9v.1M129.6 187.7v.1M129.6 185h.1M129.6 185v.2h.1M129.6 187.7v.3h.1M129.6 187.8l.2 .2-.1-.2M129.6 185l.1 .2"/>
<path d="M129.6 187.8h.1M129.7 185.2h.1M129.7 185l.1 .3M129.8 185h-.1M129.8 187.7l-.1 .1M129.8 185v.1M129.8 187.7v.1M129.8 185v.3l.1-.1M129.8 187.7v.4v-.3M129.8 185.1l.1 .1M129.8 185.1h.1M129.8 187.8h.1"/>
<path d="M129.9 187.8v.2M129.9 185.1v.1M129.9 185.2v.1M129.9 185v.1M129.9 187.7v.1M130 185.1l-.1 .2h.2M130 187.8l-.1 .2h.2M130 185.1l.1 .2M130 187.8l.1 .2M130 185.1h.1M130 187.8h.1M130.1 185.1v.2"/>
<path d="M130.1 187.8v.2M130.1 188v.1M130.1 185v.1M130.1 187.8h.1M130.1 187.8l.1 .3zM130.1 185.1l.2 .2M130.1 185.1h.1M130.1 185.1v.2h.1M130.2 187.8l.1 .3M130.2 185.1l.1 .2M130.3 185.3h.1M130.3 185l-.1 .1"/>
<path d="M130.3 187.8h-.1M130.3 185v.3h.1M130.3 187.8v.3h.1M130.3 185v.1M130.3 187.8l.1 .1M130.3 185.1l.1 .2M130.3 187.9l.1 .1M130.3 185.1h.1M130.4 185.3h.1M130.4 188v.1M130.4 185.1v.2M130.4 187.9v.1"/>
<path d="M130.4 185.3v.1M130.4 185.1h.1M130.4 187.8v.1M130.5 185.1h.1M130.5 187.8v.1M130.5 185.1v.3v-.3M130.5 187.8l-.1 .3h.2M130.5 187.9l.1 .2M130.5 187.9h.1M130.6 185.1v.3M130.6 187.9v.2M130.6 185.1h.1"/>
<path d="M130.6 187.8v.1M130.6 185.1l.1 .1M130.6 187.8l.1 .1M130.6 185.1v.3h.2M130.6 187.8l.1 .4v-.3M130.7 185.2l.1 .2M130.7 185.2h.1M130.7 187.9l.1 .2M130.7 185.2l.1 .1M130.8 185.3v.1M130.8 185.1l-.1 .1M130.8 187.8l-.1 .1"/>
<path d="M130.8 185.2l.1 .2M130.8 187.9l.1 .2M130.8 185.2h.1M130.8 187.9h.1M130.8 185.2v.2h.1M130.8 187.9v.2h.1M130.9 185.2l.1 .2M130.9 187.9v.2M130.9 188.1l.1 .1M131 185.1l-.1 .1M131 187.9h-.1M131 185.2l.2 .2"/>
<path d="M131 187.9l.2 .3M131 185.2h.1M131 187.9l.1 .1M131 185.2l-.1 .2h.2M131 187.9l-.1 .3 .2-.1M131.1 185.2v.2M131.1 188v.1M131.1 188.1h.1M131.1 185.1v.1M131.1 187.9v.1M131.1 185.1l.1 .1M131.1 187.9l.1 .2"/>
<path d="M131.1 185.1v.3M131.1 187.9v.2M131.2 185.2h.1M131.2 188h.1M131.2 185.2v.1M131.2 185.3l-.1 .1M131.2 188.1h-.1M131.2 185.2v.2zM131.2 188v.2zM132.3 188.7l-6.3 5.5M132.3 188.3h.1M132.4 188.3h.1"/>
<path d="M132.4 188.3h-.1M132.4 188.2v.1M132.4 188.2v.9M132.4 188.2h.1M132.4 188.3v.9M132.5 188.3v.9M132.5 188.4h.1M132.5 188.4v.8M132.6 188.4v.8M132.6 188.4h-.1M132.6 188.4h.1M132.7 188.4h.1"/>
<path d="M132.7 188.4v.8M132.8 188.3v.1M132.8 188.3h.1M132.8 188.3v.9M132.8 188.2h.1M132.8 188.2v1M132.9 188.2h-.1M132.9 188.3v.8h-.6M132.9 188.3h.1M133.7 182.3l.4 .1zM135.3 196l-1.7 64.9 1.9 .2M136.1 181.7l.4-.1 .3 .2-.4 .1z"/>
<path d="M136.2 195.4l.5 .1-.3 .1zM136.7 196.2h.4M136.7 195.7l-1-.1v.4h-.4M136.7 195.7v.5M137 184.6l-4.1 3.6M137.1 196.2l-1.6 64.9M137.3 180.6h.4l.3 .1-.3 .1zM137.4 194.4h.5l-.3 .1zM138.9 186.1l-.1 .4zM138.9 188.8l-.1 .5zM139 194.1l-2.3 2.1M139 194.1l.5 .1"/>
<path d="M139.1 193.7l-2.4 2M139.1 193.7l-1.1-.2-2.7 2.5M139.1 193.7l-.1 .4M139.2 183.9v6.9l-11.9 10.5M139.5 194.2l-2.4 2M139.5 194.2l-3 66-1 .9M145.9 186.6l3 60.8 1.9 .2M147.4 186.3l-1.1-.1 .1 .4h-.5M147.4 186.3v.5M147.4 186.8h.4M147.5 185.5h.5l-.3 .1zM147.8 186.8l3 60.8"/>
<path d="M148.7 184.4h.5l-.3 .1zM149.7 184.3l-2.3 2M149.7 184.3v.4M149.7 184.3l-1-.2-2.8 2.5M149.7 184.7l-2.3 2.1M149.7 184.7h.4M150.1 184.7l1.7 62-1 .9M150.1 184.7l-2.3 2.1"/>
<circle cx="56.8" cy="63.8" r=".3"/>
<circle cx="57.5" cy="79" r=".3"/>
<circle cx="148.6" cy="75.4" r=".3"/>
<circle cx="50.8" cy="84.9" r=".47"/>
<circle cx="54.1" cy="82" r=".29"/>
<circle cx="141.3" cy="96.3" r=".47"/>
<circle cx="144.6" cy="93.4" r=".29"/>
<circle cx="148" cy="90.4" r=".3"/>
<circle cx="82.8" cy="182" r=".16"/>
<circle cx="118.3" cy="197.7" r=".1"/>
<circle cx="118.6" cy="195" r=".1"/>
<circle cx="132.6" cy="188.2" r=".16"/>
</g>
<text font-size="4.8" x="7.9" y="11.3">ART. 334090 - Escritorio para sala de estar con patas macizas.</text>
<g font-size="4.1">
<text x="39.1" y="25.9">1</text>
<text x="44" y="25.9">Prepare el frente D, colocando a presión 1 tarugo de 6x30 en el filo</text>
<text x="34" y="30.4">superior, de igual manera prepare la faja larga E y las fajas cortas G. En el</text>
<text x="35.1" y="34.3">frente además atornille 2 escuadras metálicas, con los tornillos de1,5 cm.</text>
<text x="99" y="77">D</text>
<text x="29.7" y="131.7">2</text>
<text x="34.5" y="131.7">Encastre las patas macizas, para luego ajustarlas desde arriba mediante los</text>
<text x="57" y="136.4">tornillos Allen 7x50 hacia la base de las patas L.</text>
<text x="53.7" y="140.4">A su vez coloque a presión dos tarugos guías 6x30.</text>
<text x="106.6" y="173.8">L</text>
<text x="81.7" y="187.9">G</text>
<text x="130.5" y="194.9">G</text>
<text x="29.7" y="273.9">Desde abajo haga coincidir el tarugo guía de las fajas cortas G con la perforación de</text>
<text x="30.3" y="277.9">la base de patas y lleve las fajas hacia la misma. Finalmente ajuste las fajas con las</text>
<text x="74.6" y="281.9">patas mediante los tornillos 3,5x30.</text>
</g>
<text font-size="3.6" x="188.8" y="289.3">Pagina 1</text>
</svg>
